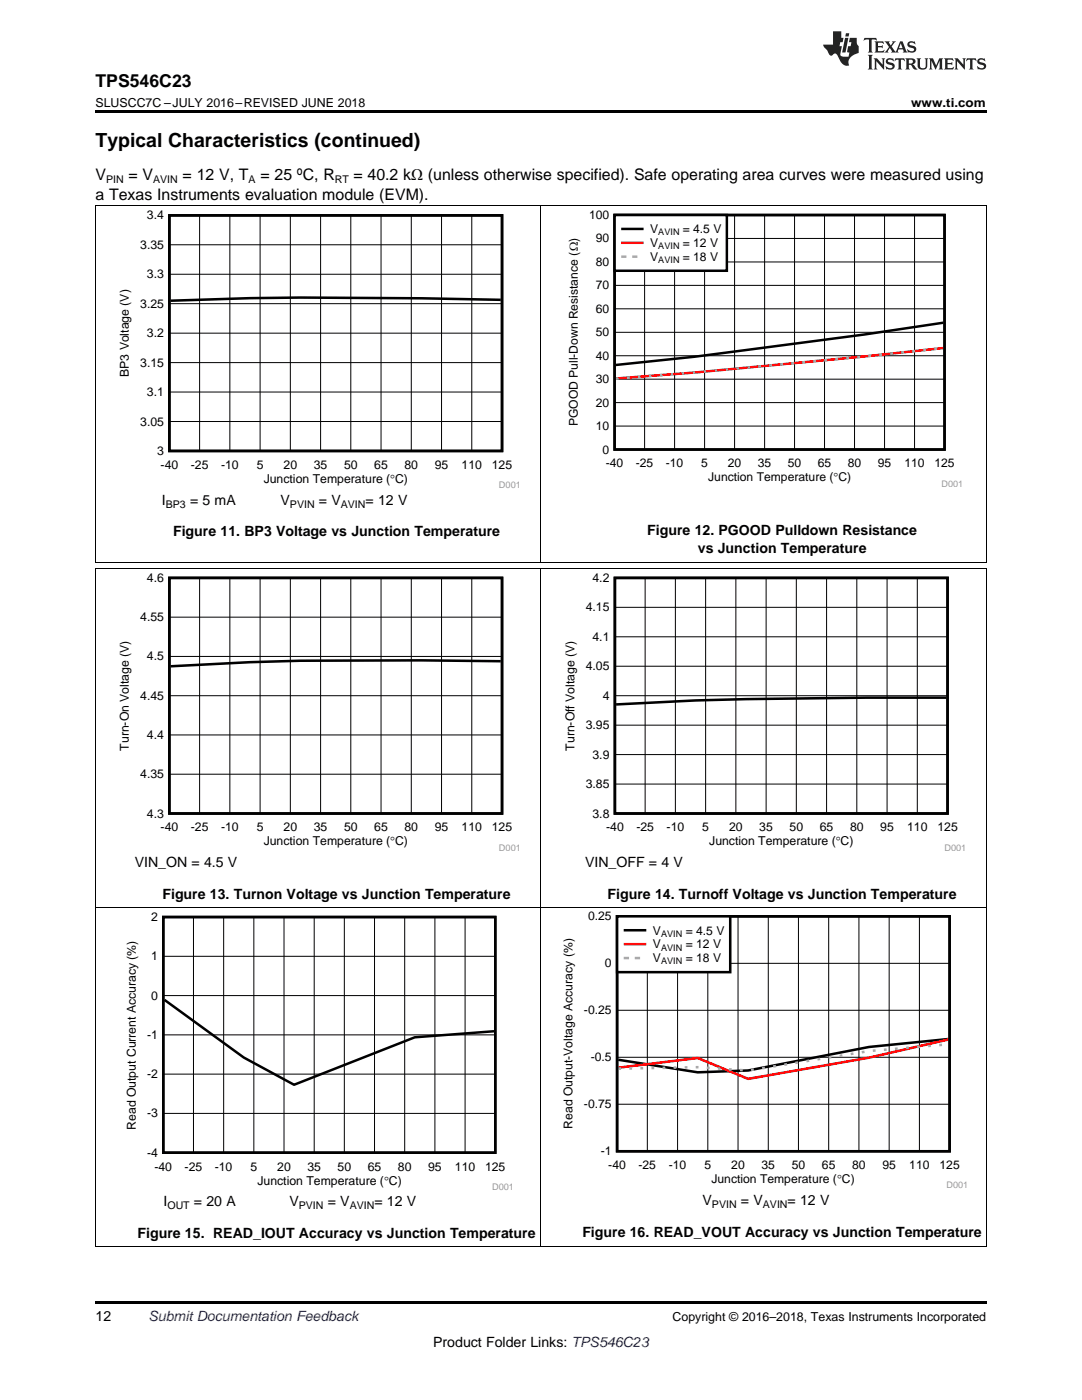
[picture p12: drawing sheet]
<svg xmlns="http://www.w3.org/2000/svg" width="216mm" height="279mm" viewBox="0 0 216 279" stroke-linecap="round" stroke-linejoin="round" font-family="sans-serif">
<path d="M19 259.7h177.8v.5h-177.8z" fill="#000"/>
<path d="M19.1 181.2v67.7M107.9 181.2v67.7M196.8 181.2v67.7M19 248.8h177.8" fill="none" stroke="#000" stroke-width=".2"/>
<path d="M24.8 182h77.4v55.5h-77.4z" fill-rule="evenodd" fill="#fff"/>
<path d="M32.6 183h66.2v47h-66.2zM32.8 199.5l15.8 11.6 10.1 5.4 24.1-9.5 15.8-1.2" fill="none" stroke="#000" stroke-width=".5"/>
<g fill="none" stroke="#000" stroke-width=".2">
<path d="M32.6 198.7h66.2M32.6 190.9h66.2M38.6 183v47.1M44.6 183v47.1M50.7 183v47.1M56.7 183v47.1M62.7 183v47.1M68.7 183v47.1M74.7 183v47.1M80.8 183v47.1M86.8 183v47.1M92.8 183v47.1"/>
<path d="M32.6 214.4h66.2M32.6 206.5h66.2M32.6 222.2h66.2"/>
</g>
<path d="M111.9 181.9h81v55.3h-81z" fill-rule="evenodd" fill="#fff"/>
<path d="M123.1 182.9h66.4v46.9h-66.4zM189.2 207.4l-15.8 1.5-24.1 4.7-10.1 .4-15.8-2.5" fill="none" stroke="#000" stroke-width=".5"/>
<g fill="none" stroke="#000" stroke-width=".2">
<path d="M123.1 192.3h66.4M129.2 182.9v46.9M135.2 182.9v46.9M141.2 182.9v46.9M147.3 182.9v46.9M153.3 182.9v46.9M159.3 182.9v46.9M165.4 182.9v46.9M171.4 182.9v46.9M177.4 182.9v46.9M183.5 182.9v46.9M123.1 211h66.4"/>
<path d="M123.1 201.6h66.4M123.1 220.4h66.4"/>
</g>
<path d="M189.2 207.5l-15.8 3.6-24.1 4.2-10.1-4.2-15.8 2" fill="none" stroke="#f00" stroke-width=".5"/>
<g fill="none" stroke="#aaa" stroke-width=".5">
<path d="M123.9 213.3h-.5M126.1 213.2h-.5M128.3 213.2h-.5M130.5 213.1l-.5 .1M132.8 213.1h-.6M135 213.1h-.6M137.2 213h-.6M138.8 213h.6M141 213.1h.6M143.2 213.2l.6 .1M145.5 213.4h.5M147.7 213.5l.5 .1"/>
<path d="M150.4 213.5l-.5 .1M152.6 213.1l-.5 .1M154.8 212.8h-.5M157 212.4l-.5 .1M159.3 212l-.6 .1M161.5 211.7l-.6 .1M163.7 211.3l-.6 .1M165.9 211l-.6 .1M168.1 210.6l-.6 .1M170.3 210.3l-.6 .1M172.5 209.9l-.5 .1M174.7 209.7h-.5"/>
<path d="M176.9 209.5h-.5M179.1 209.3h-.5M181.3 209.1h-.5M183.5 208.9h-.5M185.8 208.7l-.6 .1M188 208.5l-.6 .1"/>
</g>
<path d="M123.1 182.9h22.6v11.1h-22.6z" fill-rule="evenodd" fill="#fff"/>
<path d="M123.1 182.9h22.6v11.1h-22.6zM124.7 185.7h4" fill="none" stroke="#000" stroke-width=".5"/>
<path d="M124.7 188.4h4" fill="none" stroke="#f00" stroke-width=".5"/>
<path d="M124.7 191.2h.6M126.9 191.2h.6" fill="none" stroke="#aaa" stroke-width=".5"/>
<path d="M19.1 113.5v67.7M107.9 113.5v67.7M196.8 113.5v67.7M19 181.1h177.8" fill="none" stroke="#000" stroke-width=".2"/>
<path d="M23.4 114.4h80.2v55.4h-80.2z" fill-rule="evenodd" fill="#fff"/>
<path d="M33.8 115.3h66.4v47.1h-66.4zM99.9 132l-15.8-.2-24.2 .1-10 .3-15.9 .8" fill="none" stroke="#000" stroke-width=".51"/>
<g fill="none" stroke="#000" stroke-width=".2">
<path d="M39.8 115.3v47.1M45.9 115.3v47.1M51.9 115.3v47.1M57.9 115.3v47.1M64 115.3v47.1M70 115.3v47.1M76 115.3v47.1M82.1 115.3v47.1M88.1 115.3v47.1M94.1 115.3v47.1M33.8 138.8h66.4M33.8 131h66.4"/>
<path d="M33.8 123.2h66.4M33.8 154.5h66.4M33.8 146.7h66.4"/>
</g>
<path d="M112.3 114.4h80.2v55.4h-80.2z" fill-rule="evenodd" fill="#fff"/>
<path d="M122.7 115.3h66.4v47.1h-66.4zM188.8 139.2a982.1 982.1 0 0 0-65.9 1.4" fill="none" stroke="#000" stroke-width=".51"/>
<g fill="none" stroke="#000" stroke-width=".2">
<path d="M19.1 41.1v71.1M107.9 41.1v71.1M196.8 41.1v71.1M19 113.4h177.8M19 112.2h177.8M128.7 115.3v47.1M134.8 115.3v47.1M140.8 115.3v47.1M146.8 115.3v47.1M152.9 115.3v47.1M158.9 115.3v47.1M164.9 115.3v47.1"/>
<path d="M171 115.3v47.1M177 115.3v47.1M183 115.3v47.1M122.7 138.8h66.4M122.7 133h66.4M122.7 127.1h66.4M122.7 121.2h66.4M122.7 156.5h66.4M122.7 150.6h66.4M122.7 144.7h66.4"/>
</g>
<path d="M19 112.2h.2zM196.7 112.2h.1z" fill="#000"/>
<path d="M23.4 42h80.2v55.5h-80.2z" fill-rule="evenodd" fill="#fff"/>
<path d="M33.8 43h66.4v47h-66.4zM99.9 59.8a926.4 926.4 0 0 0-65.9 .2" fill="none" stroke="#000" stroke-width=".51"/>
<g fill="none" stroke="#000" stroke-width=".2">
<path d="M33.8 54.7h66.4M33.8 48.9h66.4M39.8 43v47M45.9 43v47M51.9 43v47M57.9 43v47M64 43v47M70 43v47M76 43v47M82.1 43v47M88.1 43v47M94.1 43v47"/>
<path d="M33.8 78.2h66.4M33.8 72.4h66.4M33.8 66.5h66.4M33.8 60.6h66.4M33.8 84.1h66.4"/>
</g>
<path d="M113 42h78.9v55.2h-78.9z" fill-rule="evenodd" fill="#fff"/>
<path d="M122.6 42.9h65.9v46.8h-65.9zM188.2 64.4a1401.6 1401.6 0 0 1-65.3 8.4" fill="none" stroke="#000" stroke-width=".5"/>
<g fill="none" stroke="#000" stroke-width=".2">
<path d="M122.6 57h65.9M122.6 52.3h65.9M122.6 47.6h65.9M128.6 42.9v46.8M134.6 42.9v46.8M140.6 42.9v46.8M146.6 42.9v46.8M152.6 42.9v46.8M158.5 42.9v46.8M164.5 42.9v46.8M170.5 42.9v46.8M176.5 42.9v46.8"/>
<path d="M182.5 42.9v46.8M122.6 75.7h65.9M122.6 71h65.9M122.6 66.3h65.9M122.6 61.6h65.9M122.6 85h65.9M122.6 80.3h65.9"/>
</g>
<path d="M188.2 69.5a1968.5 1968.5 0 0 1-65.3 6" fill="none" stroke="#f00" stroke-width=".5"/>
<g fill="none" stroke="#aaa" stroke-width=".5">
<path d="M123.4 75.5l-.5 .1M125.6 75.4h-.5M127.8 75.2h-.5M130 75l-.6 .1M132.2 74.8l-.6 .1M134.4 74.7h-.6M136.6 74.5l-.6 .1M138.8 74.3l-.6 .1M140.9 74.1l-.5 .1M143.1 73.9l-.5 .1M145.3 73.7l-.5 .1M147.5 73.5l-.5 .1"/>
<path d="M149.7 73.3l-.5 .1M151.9 73.1l-.5 .1M154.1 72.9l-.6 .1M156.3 72.7h-.6M158.5 72.5h-.6M160.7 72.3h-.6M162.9 72.1h-.6M165 71.8l-.5 .1M167.2 71.6l-.5 .1M169.4 71.4l-.5 .1M171.6 71.2l-.5 .1M173.8 71l-.5 .1"/>
<path d="M176 70.8h-.5M178.2 70.5l-.6 .1M180.4 70.3l-.6 .1M182.6 70.1h-.6M184.8 69.8l-.6 .1M187 69.6h-.6"/>
</g>
<path d="M122.6 42.9h22.4v11.1h-22.4z" fill-rule="evenodd" fill="#fff"/>
<path d="M122.6 42.9h22.4v11.1h-22.4zM124.2 45.7h4" fill="none" stroke="#000" stroke-width=".5"/>
<path d="M124.2 48.5h4" fill="none" stroke="#f00" stroke-width=".5"/>
<path d="M124.2 51.2h.5M126.4 51.2h.5" fill="none" stroke="#aaa" stroke-width=".5"/>
<path d="M19 41.1h177.8" fill="none" stroke="#000" stroke-width=".2"/>
<path d="M19 22h177.8v.5h-177.8z" fill="#000"/>
<g fill="#231f20">
<path d="M172.5 7.6l-.1 .5 .4-.2h.6v.1v2.1l-.2 .4h.9l-.2-.4v-2.1l.1-.1h.5l.5 .2-.2-.5zM174.5 8.3l.2 .3v1.5l-.2 .4h1.8l.2-.6a1.04 1.04 0 0 1-1.3 .2v-.7h.6l.3 .2v-.6l-.3 .2h-.6v-.6l.8-.1 .4 .3-.2-.5zM176.5 8.3l.9 1.1-.9 1.1h.8l-.2-.2 .4-.7 .5 .7-.2 .2h1.5l-.2-.2 .2-.4h.9l.1 .4-.2 .2h1l-.3-.3-.7-1.9h-.5l-.9 2-.8-1 .9-1h-.8l.1 .3-.4 .5-.3-.6 .1-.2zM179.7 8.6l.4 1h-.7zM181.3 8.4a.63 .63 0 0 0-.2 .7 .63 .63 0 0 0 .6 .4l.6 .2 .1 .2a.75 .75 0 0 1-.7 .4 .75 .75 0 0 1-.6-.5l.1 .7 .1-.1a1.11 1.11 0 0 0 1.5-.6 1.13 1.13 0 0 0-1.2-.8l-.1-.4a1.04 1.04 0 0 1 1.2 .2l-.2-.5-.2 .1-.4-.2zM173.2 10.9l.2 .4v2.2l-.2 .4h1l-.3-.4v-2.2l.3-.4zM174.3 11.6l.3 .4v1.5l-.3 .4h.8l-.2-.4v-1.3l1.5 1.7v-1.9l.2-.4h-.7l.2 .4v.9l-1.1-1.3zM177 11.8a.62 .62 0 0 0-.2 .7 .62 .62 0 0 0 .6 .4l.6 .1 .1 .3a.76 .76 0 0 1-.7 .3 .76 .76 0 0 1-.7-.4l.2 .7 .1-.1a1.11 1.11 0 0 0 1.5-.6 1.13 1.13 0 0 0-1.2-.8l-.1-.4a1.04 1.04 0 0 1 1.2 .2l-.2-.6-.2 .1-.5-.1zM178.7 11.6l-.2 .6a.61 .61 0 0 1 .8-.3v1.6l-.2 .4h.9l-.2-.4v-1.6a.63 .63 0 0 1 .7 .3l-.1-.6zM180.6 11.6l.3 .4v1.5l-.3 .4h1l-.2-.2-.1-.8 .6 .2a.76 .76 0 0 0 1.2 .7l-1-1a.58 .58 0 0 0 .6-.5 .58 .58 0 0 0-.5-.6zM181.4 11.9h.1a.45 .45 0 0 1 .5 .1 .45 .45 0 0 1 .1 .5l-.8 .2zM182.9 11.6l.2 .2a2.17 2.17 0 0 0 .3 1.9 .99 .99 0 0 0 1.6-.6v-1.1l.2-.4h-.7l.2 .2a1.92 1.92 0 0 1-.2 1.8 .6 .6 0 0 1-.9-.5v-1.1l.2-.4zM185.4 11.6l.2 .4v1.5l-.2 .4h.7l-.2-.4v-1.4l.8 1.8 .8-1.8v1.4l-.2 .4h.9l-.2-.4v-1.5l.2-.4h-.8l-.6 1.5-.6-1.5zM188.4 11.6l.2 .4v1.5l-.2 .4h1.8l.1-.6a1.04 1.04 0 0 1-1.2 .1v-.6h.5l.4 .2v-.6l-.4 .2h-.5v-.7h.8l.3 .3-.1-.6zM190.5 11.6l.2 .4v1.5l-.2 .4h.7l-.2-.4v-1.3l1.5 1.7v-1.9l.2-.4h-.7l.2 .4v.9l-1.1-1.3zM192.9 11.6l-.1 .6a.61 .61 0 0 1 .7-.3l.1 1.6-.3 .4h1l-.3-.4 .1-1.6a.63 .63 0 0 1 .7 .3l-.1-.6zM195.2 11.8a.62 .62 0 0 0-.2 .7 .62 .62 0 0 0 .6 .4l.6 .1 .1 .3a.76 .76 0 0 1-.7 .3 .76 .76 0 0 1-.6-.4l.1 .7 .1-.1a1.11 1.11 0 0 0 1.6-.6 1.13 1.13 0 0 0-1.3-.8l-.1-.4a1.04 1.04 0 0 1 1.2 .2l-.1-.6-.2 .1-.5-.1z"/>
<path d="M166.2 6.3v2.6h-1.9v.4l.8 .9a.91 .91 0 0 0 1 .8 .56 .56 0 0 1 .5-.3 .56 .56 0 0 1 .5 .3l.4 .8a1.53 1.53 0 0 0 1.9 1.2 1.54 1.54 0 0 1 1-2.1l.9-.3v-1.4a1.52 1.52 0 0 1-.4-1.6h-1.3l-.2 .8h.5l-.2 .8h-.5l-.1 1v.2l.4 .1-.2 .8a1.93 1.93 0 0 1-1.6-.3l.3-1.8h-.5l.2-.8h.4l.2-.8h-.4v-1.3zM168.6 7.6l-.6 2.9h.7l.6-2.9zM168.8 6.6l-.1 .7h.6l.2-.7z"/>
</g>
<text font-size="3.9" x="19" y="29.3">Typical Characteristics (continued)</text>
<text font-size="3.5" x="19" y="17.3">TPS546C23</text>
<g font-size="3.2">
<text x="19" y="36">V</text>
<text x="25.6" y="36">= V</text>
<text x="36.4" y="36">= 12 V, T</text>
<text x="52" y="36">= 25 ºC, R</text>
<text x="70.5" y="36">= 40.2 kΩ (unless otherwise specified). Safe operating area curves were measured using</text>
<text x="19" y="39.9">a Texas Instruments evaluation module (EVM).</text>
</g>
<g font-size="2.8">
<text x="32.3" y="100.7">I</text>
<text x="37.9" y="100.7">= 5 mA</text>
<text x="56" y="100.7">V</text>
<text x="63.6" y="100.7">= V</text>
<text x="73" y="100.7">= 12 V</text>
<text x="34.5" y="107.1">Figure 11. BP3 Voltage vs Junction Temperature</text>
<text x="129.2" y="106.8">Figure 12. PGOOD Pulldown Resistance</text>
<text x="139.2" y="110.5">vs Junction Temperature</text>
<text x="26.9" y="173.1">VIN_ON = 4.5 V</text>
<text x="116.7" y="173.1">VIN_OFF = 4 V</text>
<text x="32.4" y="179.4">Figure 13. Turnon Voltage vs Junction Temperature</text>
<text x="121.2" y="179.4">Figure 14. Turnoff Voltage vs Junction Temperature</text>
<text x="32.6" y="240.8">I</text>
<text x="38.7" y="240.8">= 20 A</text>
<text x="57.7" y="240.8">V</text>
<text x="65.4" y="240.8">= V</text>
<text x="74.7" y="240.8">= 12 V</text>
<text x="140.2" y="240.5">V</text>
<text x="147.8" y="240.5">= V</text>
<text x="157.2" y="240.5">= 12 V</text>
<text x="27.4" y="247.1">Figure 15. READ_IOUT Accuracy vs Junction Temperature</text>
<text x="116.2" y="246.8">Figure 16. READ_VOUT Accuracy vs Junction Temperature</text>
<text x="19" y="263.6">12</text>
<text x="86.4" y="268.9">Product Folder Links: TPS546C23</text>
</g>
<text font-size="2.8" fill="#0000c8" x="29.6" y="263.6">Submit Documentation Feedback</text>
<g font-size="2.5">
<text x="19" y="21.4">SLUSCC7C –JULY 2016–REVISED JUNE 2018</text>
<text x="181.8" y="21.4">www.ti.com</text>
<text x="134.2" y="263.6">Copyright © 2016–2018, Texas Instruments Incorporated</text>
</g>
<g font-size="2.4">
<text x="29.3" y="43.8">3.4</text>
<text x="117.5" y="43.7">100</text>
<text x="129.7" y="46.6">V</text>
<text x="136.2" y="46.6">= 4.5 V</text>
<text x="28" y="49.6">3.35</text>
<text x="118.9" y="53.1">80</text>
<text x="118.9" y="48.4">90</text>
<text x="129.7" y="49.3">V</text>
<text x="129.7" y="52.1">V</text>
<text x="136.2" y="49.3">= 12 V</text>
<text x="136.2" y="52.1">= 18 V</text>
<text x="29.3" y="55.5">3.3</text>
<text x="118.9" y="57.7">70</text>
<text x="28" y="61.4">3.25</text>
<text x="118.9" y="62.4">60</text>
<text x="29.3" y="67.3">3.2</text>
<text x="118.9" y="71.8">40</text>
<text x="118.9" y="67.1">50</text>
<text x="25.7" y="75.2" transform="rotate(-90 25.7 75.2)">BP3 Voltage (V)</text>
<text x="28" y="73.2">3.15</text>
<text x="118.9" y="76.5">30</text>
<text x="29.3" y="79">3.1</text>
<text x="118.9" y="81.1">20</text>
<text x="28" y="84.9">3.05</text>
<text x="115.3" y="85.1" transform="rotate(-90 115.3 85.1)">PGOOD Pull-Down Resistance (:)</text>
<text x="118.9" y="85.8">10</text>
<text x="31.4" y="90.8">3</text>
<text x="32" y="93.6">-40</text>
<text x="38.1" y="93.6">-25</text>
<text x="44.1" y="93.6">-10</text>
<text x="51.2" y="93.6">5</text>
<text x="56.6" y="93.6">20</text>
<text x="62.6" y="93.6">35</text>
<text x="68.6" y="93.6">50</text>
<text x="74.7" y="93.6">65</text>
<text x="80.7" y="93.6">80</text>
<text x="86.7" y="93.6">95</text>
<text x="92.1" y="93.6">110</text>
<text x="98.1" y="93.6">125</text>
<text x="120.2" y="90.5">0</text>
<text x="120.9" y="93.3">-40</text>
<text x="126.9" y="93.3">-25</text>
<text x="132.9" y="93.3">-10</text>
<text x="139.9" y="93.3">5</text>
<text x="145.2" y="93.3">20</text>
<text x="151.2" y="93.3">35</text>
<text x="157.2" y="93.3">50</text>
<text x="163.2" y="93.3">65</text>
<text x="169.2" y="93.3">80</text>
<text x="175.2" y="93.3">95</text>
<text x="180.5" y="93.3">110</text>
<text x="186.5" y="93.3">125</text>
<text x="52.6" y="96.4">Junction Temperature (qC)</text>
<text x="141.3" y="96.1">Junction Temperature (qC)</text>
<text x="29.3" y="116.1">4.6</text>
<text x="118.2" y="116.1">4.2</text>
<text x="28" y="124">4.55</text>
<text x="116.9" y="122">4.15</text>
<text x="29.3" y="131.8">4.5</text>
<text x="118.2" y="127.9">4.1</text>
<text x="116.9" y="133.8">4.05</text>
<text x="28" y="139.6">4.45</text>
<text x="120.3" y="139.6">4</text>
<text x="25.7" y="149.8" transform="rotate(-90 25.7 149.8)">Turn-On Voltage (V)</text>
<text x="29.3" y="147.5">4.4</text>
<text x="114.6" y="149.8" transform="rotate(-90 114.6 149.8)">Turn-Off Voltage (V)</text>
<text x="116.9" y="145.5">3.95</text>
<text x="28" y="155.3">4.35</text>
<text x="118.2" y="151.4">3.9</text>
<text x="116.9" y="157.3">3.85</text>
<text x="29.3" y="163.2">4.3</text>
<text x="32" y="165.9">-40</text>
<text x="38.1" y="165.9">-25</text>
<text x="44.1" y="165.9">-10</text>
<text x="51.2" y="165.9">5</text>
<text x="56.6" y="165.9">20</text>
<text x="62.6" y="165.9">35</text>
<text x="68.6" y="165.9">50</text>
<text x="74.7" y="165.9">65</text>
<text x="80.7" y="165.9">80</text>
<text x="86.7" y="165.9">95</text>
<text x="92.1" y="165.9">110</text>
<text x="98.1" y="165.9">125</text>
<text x="118.2" y="163.2">3.8</text>
<text x="120.9" y="165.9">-40</text>
<text x="127" y="165.9">-25</text>
<text x="133" y="165.9">-10</text>
<text x="140.1" y="165.9">5</text>
<text x="145.5" y="165.9">20</text>
<text x="151.5" y="165.9">35</text>
<text x="157.5" y="165.9">50</text>
<text x="163.6" y="165.9">65</text>
<text x="169.6" y="165.9">80</text>
<text x="175.6" y="165.9">95</text>
<text x="181" y="165.9">110</text>
<text x="187" y="165.9">125</text>
<text x="52.6" y="168.7">Junction Temperature (qC)</text>
<text x="141.5" y="168.7">Junction Temperature (qC)</text>
<text x="30.2" y="183.8">2</text>
<text x="117.3" y="183.7">0.25</text>
<text x="30.2" y="191.6">1</text>
<text x="130.3" y="186.5">V</text>
<text x="130.3" y="189.3">V</text>
<text x="136.8" y="186.5">= 4.5 V</text>
<text x="136.8" y="189.3">= 12 V</text>
<text x="120.7" y="193">0</text>
<text x="130.3" y="192.1">V</text>
<text x="136.8" y="192.1">= 18 V</text>
<text x="30.2" y="199.5">0</text>
<text x="116.5" y="202.4">-0.25</text>
<text x="29.3" y="207.3">-1</text>
<text x="29.3" y="215.2">-2</text>
<text x="117.9" y="211.8">-0.5</text>
<text x="116.5" y="221.2">-0.75</text>
<text x="27.1" y="225.4" transform="rotate(-90 27.1 225.4)">Read Output Current Accuracy (%)</text>
<text x="29.3" y="223">-3</text>
<text x="114.3" y="225.3" transform="rotate(-90 114.3 225.3)">Read Output-Voltage Accuracy (%)</text>
<text x="29.3" y="230.8">-4</text>
<text x="30.8" y="233.6">-40</text>
<text x="36.8" y="233.6">-25</text>
<text x="42.9" y="233.6">-10</text>
<text x="50" y="233.6">5</text>
<text x="55.3" y="233.6">20</text>
<text x="61.3" y="233.6">35</text>
<text x="67.4" y="233.6">50</text>
<text x="73.4" y="233.6">65</text>
<text x="79.4" y="233.6">80</text>
<text x="85.4" y="233.6">95</text>
<text x="90.8" y="233.6">110</text>
<text x="96.8" y="233.6">125</text>
<text x="119.9" y="230.5">-1</text>
<text x="121.4" y="233.3">-40</text>
<text x="127.4" y="233.3">-25</text>
<text x="133.4" y="233.3">-10</text>
<text x="140.6" y="233.3">5</text>
<text x="145.9" y="233.3">20</text>
<text x="151.9" y="233.3">35</text>
<text x="158" y="233.3">50</text>
<text x="164" y="233.3">65</text>
<text x="170" y="233.3">80</text>
<text x="176.1" y="233.3">95</text>
<text x="181.4" y="233.3">110</text>
<text x="187.5" y="233.3">125</text>
<text x="51.4" y="236.4">Junction Temperature (qC)</text>
<text x="141.9" y="236.1">Junction Temperature (qC)</text>
</g>
<g font-size="2.1">
<text x="21.2" y="36.6">PIN</text>
<text x="30.6" y="36.6">AVIN</text>
<text x="49.6" y="36.6">A</text>
<text x="66.8" y="36.6">RT</text>
<text x="33.1" y="101.3">BP3</text>
<text x="57.9" y="101.3">PVIN</text>
<text x="68" y="101.3">AVIN</text>
<text x="33.4" y="241.3">OUT</text>
<text x="59.6" y="241.3">PVIN</text>
<text x="69.8" y="241.3">AVIN</text>
<text x="142.1" y="241">PVIN</text>
<text x="152.2" y="241">AVIN</text>
</g>
<g font-size="1.8">
<text x="131.4" y="47">AVIN</text>
<text x="131.4" y="49.7">AVIN</text>
<text x="131.4" y="52.5">AVIN</text>
<text x="131.9" y="186.9">AVIN</text>
<text x="131.9" y="189.7">AVIN</text>
<text x="131.9" y="192.5">AVIN</text>
</g>
<g font-size="1.8" fill="#999">
<text x="99.6" y="97.4">D001</text>
<text x="187.9" y="97.1">D001</text>
<text x="99.6" y="169.8">D001</text>
<text x="188.5" y="169.8">D001</text>
<text x="98.2" y="237.5">D001</text>
<text x="188.9" y="237.2">D001</text>
</g>
</svg>
